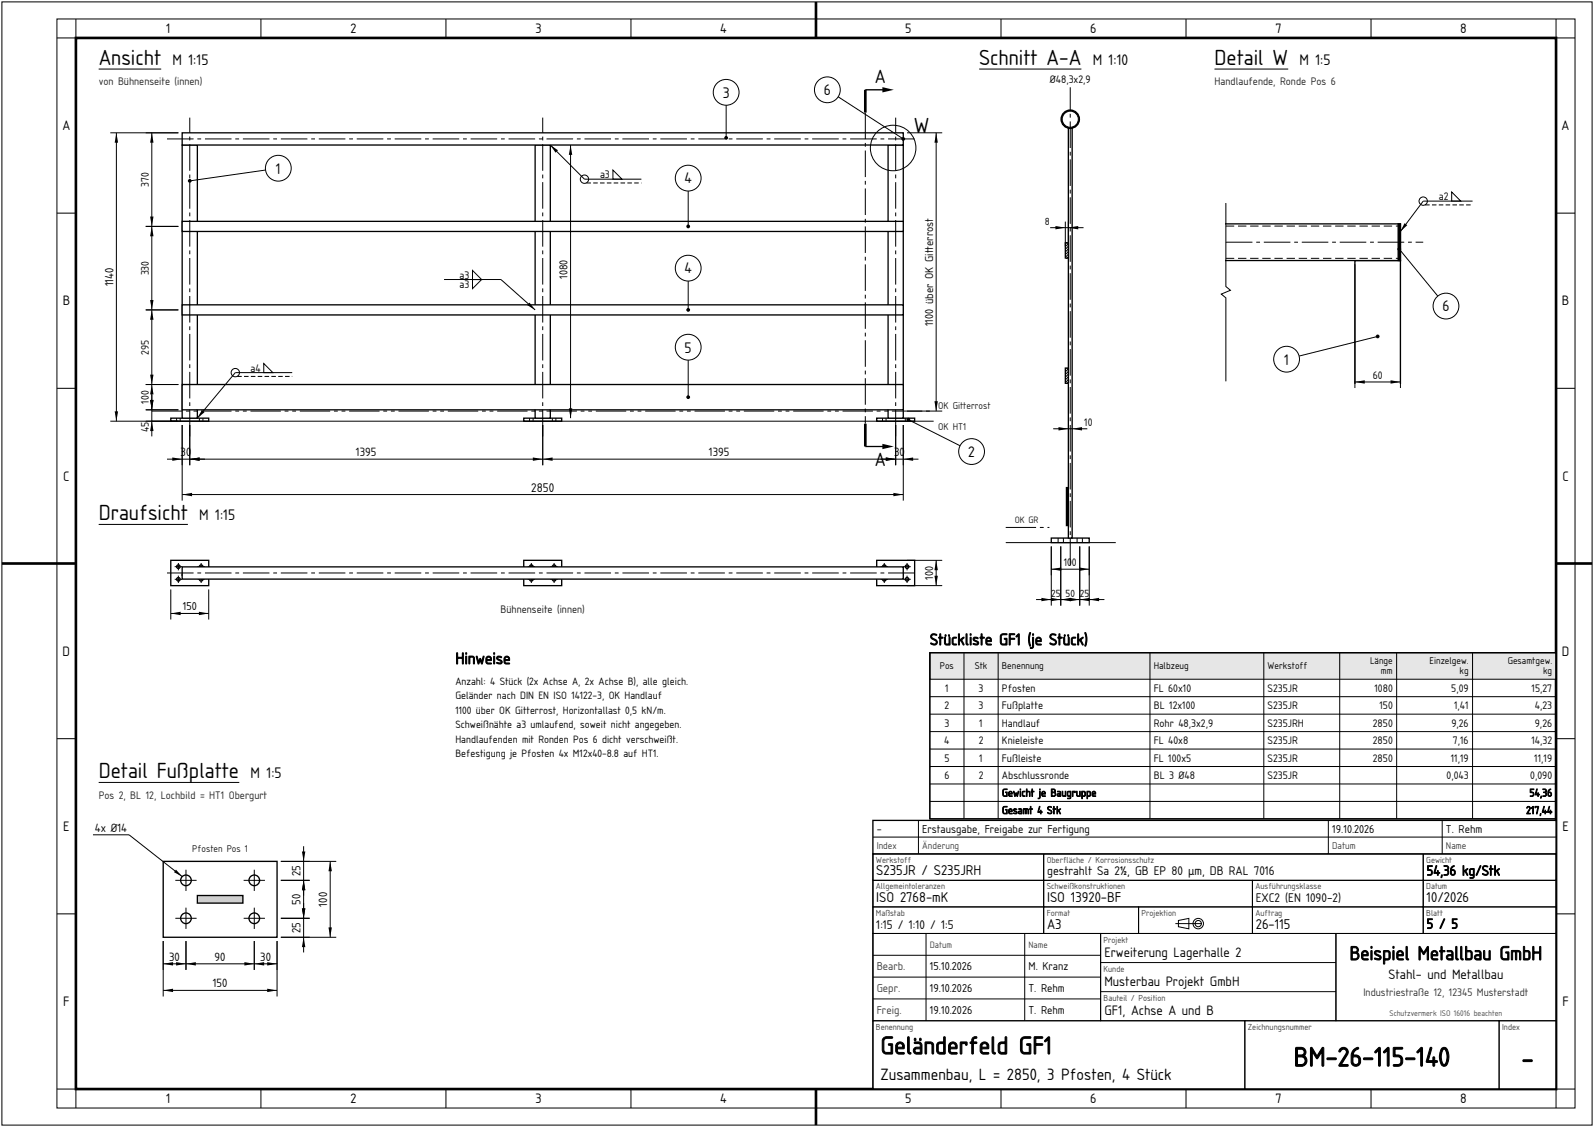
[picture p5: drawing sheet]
<svg xmlns="http://www.w3.org/2000/svg" width="420mm" height="297mm" viewBox="0 0 420 297" stroke-linecap="round" stroke-linejoin="round" font-family="sans-serif">
<g fill="none" stroke="#000" stroke-width=".26">
<path d="M.5 .5h419v296h-419zM15 5h400v287h-400zM20 5v5h-5M68.8 5v5M117.5 5v5M166.3 5v5M215 5v5M263.8 5v5M312.5 5v5M361.3 5v5M410 5v5h5M15 56.2h5"/>
<path d="M410 56.2h5M15 102.3h5M410 102.3h5M15 148.5h5M410 148.5h5M15 194.7h5M410 194.7h5M15 240.8h5M410 240.8h5M15 287h5v5M68.8 287v5M117.5 287v5"/>
<path d="M166.3 287v5M215 287v5M263.8 287v5M312.5 287v5M361.3 287v5M415 287h-5v5"/>
</g>
<path d="M20 10h390v277h-390zM215 .5v9.5M.5 148.5h19.5M410 148.5h9.5M215 287v9.5" fill="none" stroke="#000" stroke-width=".7" stroke-linecap="butt"/>
<g fill="#fff" stroke="#000" stroke-width=".35">
<path d="M45 110.2h10v.8h-10z" fill-rule="evenodd"/>
<path d="M48 38.2h4v72h-4z" fill-rule="evenodd"/>
</g>
<path d="M46.5 111v-.8M47.5 111v-.8M52.5 111v-.8M53.5 111v-.8" fill="none" stroke="#000" stroke-width=".26" stroke-dasharray="2.2 1" stroke-linecap="butt"/>
<g fill="#fff" stroke="#000" stroke-width=".35">
<path d="M138 110.2h10v.8h-10z" fill-rule="evenodd"/>
<path d="M141 38.2h4v72h-4z" fill-rule="evenodd"/>
</g>
<path d="M139.5 111v-.8M140.5 111v-.8M145.5 111v-.8M146.5 111v-.8" fill="none" stroke="#000" stroke-width=".26" stroke-dasharray="2.2 1" stroke-linecap="butt"/>
<g fill="#fff" stroke="#000" stroke-width=".35">
<path d="M231 110.2h10v.8h-10z" fill-rule="evenodd"/>
<path d="M234 38.2h4v72h-4z" fill-rule="evenodd"/>
</g>
<path d="M232.5 111v-.8M233.5 111v-.8M238.5 111v-.8M239.5 111v-.8" fill="none" stroke="#000" stroke-width=".26" stroke-dasharray="2.2 1" stroke-linecap="butt"/>
<g fill="#fff" stroke="#000" stroke-width=".35">
<path d="M48 80.3h190v2.7h-190z" fill-rule="evenodd"/>
<path d="M48 58.3h190v2.7h-190z" fill-rule="evenodd"/>
<path d="M48 101.3h190v6.7h-190z" fill-rule="evenodd"/>
<path d="M48 35h190v3.2h-190z" fill-rule="evenodd"/>
</g>
<path d="M44 36.6h198M50 115v-84M143 115v-84M236 115v-84" fill="none" stroke="#000" stroke-width=".26" stroke-dasharray="7 1 1 1" stroke-linecap="butt"/>
<g fill="none" stroke="#000" stroke-width=".26">
<path d="M29.1 35h17.9M30.7 35v76M40 35v80M150.3 38.2v72M239 35h9.3M246.7 35v73.3M38.4 59.7h8.6M38.4 81.7h8.6M29.1 111h216.9M38.4 108h8.6M38.4 101.3h8.6M48 112v19.9"/>
<path d="M50 112v10.6M143 112v10.6M236 112v10.6M238 112v19.9M239 108.3h9.3M44 121h198M48 130.3h190"/>
</g>
<path d="M40 108.3h206" fill="none" stroke="#000" stroke-width=".26" stroke-dasharray="8 1 1 1 1 1" stroke-linecap="butt"/>
<g fill="#000">
<path d="M30.7 35l.4 2.6h-.9zM40 35l.5 2.6h-.9zM150.3 38.2l.5 2.6h-.9zM246.7 35l.4 2.6h-.9zM40 59.7l.5 2.6h-.9zM39.6 57.1h.9l-.5 2.6zM40 81.7l.5 2.6h-.9zM39.6 79.1h.9l-.5 2.6zM30.2 108.4h.9l-.4 2.6zM40 111l.5 2.6h-.9zM39.6 105.4h.9l-.5 2.6zM40 101.3l.5 2.6h-.9z"/>
<path d="M39.6 98.7h.9l-.5 2.6zM149.9 107.6h.9l-.5 2.6zM246.2 105.7h.9l-.4 2.6zM45.4 120.5l2.6 .5-2.6 .4zM48 130.3l2.6-.4v.9zM50 121l2.6-.5v.9zM140.4 120.5l2.6 .5-2.6 .4zM143 121l2.6-.5v.9zM233.4 120.5l2.6 .5-2.6 .4zM238 121l2.6-.5v.9zM235.4 129.9l2.6 .4-2.6 .5z"/>
</g>
<circle cx="73.3" cy="44.3" r="3.4" fill="#fff" stroke="#000" stroke-width=".26"/>
<path d="M70 44.8l-20 2.9" fill="none" stroke="#000" stroke-width=".26"/>
<circle cx="50" cy="47.7" r=".5" fill="#000"/>
<circle cx="256" cy="119" r="3.4" fill="#fff" stroke="#000" stroke-width=".26"/>
<path d="M239.3 110.6l13.7 6.9" fill="none" stroke="#000" stroke-width=".26"/>
<circle cx="239.3" cy="110.6" r=".5" fill="#000"/>
<circle cx="191.3" cy="24.3" r="3.4" fill="#fff" stroke="#000" stroke-width=".26"/>
<path d="M191.3 27.7v8.6" fill="none" stroke="#000" stroke-width=".26"/>
<circle cx="191.3" cy="36.3" r=".5" fill="#000"/>
<circle cx="181.3" cy="46.9" r="3.4" fill="#fff" stroke="#000" stroke-width=".26"/>
<path d="M181.3 50.3v9.4" fill="none" stroke="#000" stroke-width=".26"/>
<circle cx="181.3" cy="59.7" r=".5" fill="#000"/>
<circle cx="181.3" cy="70.7" r="3.4" fill="#fff" stroke="#000" stroke-width=".26"/>
<path d="M181.3 74.1v7.6" fill="none" stroke="#000" stroke-width=".26"/>
<circle cx="181.3" cy="81.7" r=".5" fill="#000"/>
<circle cx="181.3" cy="91.5" r="3.4" fill="#fff" stroke="#000" stroke-width=".26"/>
<path d="M181.3 94.9v9.8" fill="none" stroke="#000" stroke-width=".26"/>
<circle cx="181.3" cy="104.7" r=".5" fill="#000"/>
<circle cx="218" cy="23.7" r="3.4" fill="#fff" stroke="#000" stroke-width=".26"/>
<g fill="none" stroke="#000" stroke-width=".26">
<path d="M26 18.2h16.5M145 38.2l9 9h15M220.9 25.5l17.1 11.1M161.5 44.8l2.4 2.4h-2.4zM117 73.7h15l9 8M124.5 71.3l2.4 2.4h-2.4zM124.5 73.7h2.4l-2.4 2.4zM69.5 95.8l2.4 2.4h-2.4zM77 98.2h-15l-10 12"/>
<circle cx="235.3" cy="39" r="6"/>
<circle cx="154" cy="47.2" r="1.1"/>
<circle cx="62" cy="98.2" r="1.1"/>
</g>
<g fill="#000">
<path d="M145 38.2l2 1.4-.6 .6zM232.5 23l3 .7-3 .7zM139.5 79.7l1.5 2-2.1-1.3zM53.2 108.1l.7 .5-1.9 1.6zM232.5 117l3 .7-3 .7z"/>
<circle cx="238" cy="36.6" r=".5"/>
</g>
<path d="M154.5 48.2h14.5M62.5 99.2h14.5" fill="none" stroke="#000" stroke-width=".26" stroke-dasharray="1.2 .6" stroke-linecap="butt"/>
<path d="M228 23.7v6M228 111.7v6" fill="none" stroke="#000" stroke-width=".7" stroke-linecap="butt"/>
<path d="M228 29.7v82" fill="none" stroke="#000" stroke-width=".26" stroke-dasharray="7 1 1 1" stroke-linecap="butt"/>
<path d="M228 23.7h6M228 117.7h6" fill="none" stroke="#000" stroke-width=".35"/>
<path d="M45 147.7h10v6.6h-10z" fill-rule="evenodd" fill="#fff" stroke="#000" stroke-width=".35"/>
<g fill="none" stroke="#000" stroke-width=".35">
<circle cx="47" cy="152.7" r=".47"/>
<circle cx="47" cy="149.3" r=".47"/>
<circle cx="53" cy="152.7" r=".47"/>
<circle cx="53" cy="149.3" r=".47"/>
</g>
<path d="M46 152.7h2M46 149.3h2M47 148.4v1.9M47 151.7v1.9M52 152.7h2M52 149.3h2M53 148.4v1.9M53 151.7v1.9" fill="none" stroke="#000" stroke-width=".26"/>
<path d="M138 147.7h10v6.6h-10z" fill-rule="evenodd" fill="#fff" stroke="#000" stroke-width=".35"/>
<g fill="none" stroke="#000" stroke-width=".35">
<circle cx="140" cy="149.3" r=".47"/>
<circle cx="140" cy="152.7" r=".47"/>
<circle cx="146" cy="152.7" r=".47"/>
<circle cx="146" cy="149.3" r=".47"/>
</g>
<path d="M139 152.7h2M139 149.3h2M140 148.4v1.9M140 151.7v1.9M145 152.7h2M145 149.3h2M146 148.4v1.9M146 151.7v1.9" fill="none" stroke="#000" stroke-width=".26"/>
<path d="M231 147.7h10v6.6h-10z" fill-rule="evenodd" fill="#fff" stroke="#000" stroke-width=".35"/>
<g fill="none" stroke="#000" stroke-width=".35">
<circle cx="233" cy="152.7" r=".47"/>
<circle cx="233" cy="149.3" r=".47"/>
<circle cx="239" cy="149.3" r=".47"/>
<circle cx="239" cy="152.7" r=".47"/>
</g>
<path d="M232 152.7h2M232 149.3h2M233 148.4v1.9M233 151.7v1.9M238 152.7h2M238 149.3h2M239 148.4v1.9M239 151.7v1.9" fill="none" stroke="#000" stroke-width=".26"/>
<g fill="#fff" stroke="#000" stroke-width=".35">
<path d="M48 151.3h190v.4h-190z" fill-rule="evenodd"/>
<path d="M48 149.4h190v3.2h-190z" fill-rule="evenodd"/>
</g>
<path d="M44 151h198" fill="none" stroke="#000" stroke-width=".26" stroke-dasharray="7 1 1 1" stroke-linecap="butt"/>
<path d="M26 138.2h23.5M45 155.3v8M55 155.3v8M239 154.3h9.3M239 147.7h9.3M246.7 147.7v6.6M45 161.7h10" fill="none" stroke="#000" stroke-width=".26"/>
<path d="M246.2 151.7h.9l-.4 2.6zM246.7 147.7l.4 2.6h-.9zM45 161.7l2.6-.5v.9zM52.4 161.2l2.6 .5-2.6 .4z" fill="#000"/>
<path d="M277 141.8h10v1.2h-10z" fill-rule="evenodd" fill="#fff" stroke="#000" stroke-width=".35"/>
<path d="M278.8 143v-1.2M280.2 143v-1.2M283.8 143v-1.2M285.2 143v-1.2" fill="none" stroke="#000" stroke-width=".26" stroke-dasharray="2.2 1" stroke-linecap="butt"/>
<path d="M281.5 33.8h1v108h-1z" fill-rule="evenodd" fill="#fff" stroke="#000" stroke-width=".35"/>
<path d="M280.7 97h.8v4h-.8z" fill-rule="evenodd" fill="#fff"/>
<path d="M281 96.9l-.3 .4M281.6 100l-.9 .9M281.6 99.3l-.9 .9M281.6 98.5l-.9 .9M281.6 97.8l-.9 .9M281.6 97.1l-.9 .9M281.6 100.7l-.4 .3" fill="none" stroke="#000" stroke-width=".26"/>
<path d="M280.7 97h.8v4h-.8z" fill="none" stroke="#000" stroke-width=".35"/>
<path d="M280.7 64h.8v4h-.8z" fill-rule="evenodd" fill="#fff"/>
<path d="M281 63.9l-.3 .4M281.6 67.7l-.4 .3M281.6 67l-.9 .9M281.6 66.3l-.9 .9M281.6 65.5l-.9 .9M281.6 64.8l-.9 .9M281.6 64.1l-.9 .9" fill="none" stroke="#000" stroke-width=".26"/>
<path d="M280.7 64h.8v4h-.8zM281 128.5h.5v10h-.5z" fill="none" stroke="#000" stroke-width=".35"/>
<path d="M281 128.5h.5v10h-.5z" fill-rule="evenodd" fill="#000"/>
<circle cx="282" cy="31.4" r="2.42" fill="#000" stroke="#000" stroke-width=".35"/>
<circle cx="282" cy="31.4" r="2.13" fill="#fff" stroke="#000" stroke-width=".26"/>
<path d="M282 149v-126" fill="none" stroke="#000" stroke-width=".26" stroke-dasharray="7 1 1 1" stroke-linecap="butt"/>
<path d="M258 18.2h26.9M276.7 60h8.8M280.7 58.4v6.6M281.5 58.4v6.6M277.5 113h9M265 143h29M273 158h18M277 144v15.6M277 150h10M279.5 144v15.6M284.5 144v15.6M287 144v15.6" fill="none" stroke="#000" stroke-width=".26"/>
<path d="M265 139h11.5" fill="none" stroke="#000" stroke-width=".26" stroke-dasharray="8 1 1 1 1 1" stroke-linecap="butt"/>
<path d="M278.1 59.5l2.6 .5-2.6 .4zM281.5 60l2.6-.5v.9zM278.9 112.5l2.6 .5-2.6 .4zM282.5 113l2.6-.5v.9zM277 150l2.6-.5v.9zM274.4 157.5l2.6 .5-2.6 .4zM279.5 158l2.6-.5v.9zM276.9 157.5l2.6 .5-2.6 .4zM284.5 158l2.6-.5v.9zM281.9 157.5l2.6 .5-2.6 .4zM284.4 149.5l2.6 .5-2.6 .4zM287 158l2.6-.5v.9z" fill="#000"/>
<g fill="#fff" stroke="#000" stroke-width=".35">
<path d="M357 68.7h12v32.3h-12z" fill-rule="evenodd"/>
<path d="M323 59h46v9.7h-46z" fill-rule="evenodd"/>
</g>
<path d="M323 59.6h45.4M323 68.1h45.4" fill="none" stroke="#000" stroke-width=".26" stroke-dasharray="2.2 1" stroke-linecap="butt"/>
<path d="M323 63.8h52" fill="none" stroke="#000" stroke-width=".26" stroke-dasharray="7 1 1 1" stroke-linecap="butt"/>
<path d="M368.4 59h.6v9.7h-.6z" fill-rule="evenodd" fill="#000" stroke="#000" stroke-width=".35"/>
<g fill="none" stroke="#000" stroke-width=".26">
<path d="M323 53.5v22l1.2 1-2.4 1 1.2 1v22M382.5 50.6l2.4 2.4h-2.4zM388 53h-13l-6 8M357 69.7v32.6M369 69.7v32.6M357 100.7h12"/>
<circle cx="375" cy="53" r="1.1"/>
</g>
<path d="M370.1 58.8l.7 .5-1.8 1.7zM357 100.7l2.6-.5v.9zM366.4 100.2l2.6 .5-2.6 .4z" fill="#000"/>
<path d="M375.5 54h12.5" fill="none" stroke="#000" stroke-width=".26" stroke-dasharray="1.2 .6" stroke-linecap="butt"/>
<circle cx="381" cy="80.7" r="3.4" fill="#fff" stroke="#000" stroke-width=".26"/>
<path d="M368.7 65.7l10.1 12.3" fill="none" stroke="#000" stroke-width=".26"/>
<circle cx="368.7" cy="65.7" r=".5" fill="#000"/>
<circle cx="339" cy="94.7" r="3.4" fill="#fff" stroke="#000" stroke-width=".26"/>
<path d="M320 18.2h19.4M363 88.7l-20.7 5.1" fill="none" stroke="#000" stroke-width=".26"/>
<circle cx="363" cy="88.7" r=".5" fill="#000"/>
<path d="M43 227h30v20h-30z" fill="none" stroke="#000" stroke-width=".35"/>
<path d="M52 236h12v2h-12z" fill-rule="evenodd" fill="#d1d1d1" stroke="#000" stroke-width=".35"/>
<g fill="none" stroke="#000" stroke-width=".35">
<circle cx="49" cy="232" r="1.4"/>
<circle cx="67" cy="232" r="1.4"/>
<circle cx="49" cy="242" r="1.4"/>
<circle cx="67" cy="242" r="1.4"/>
</g>
<g fill="none" stroke="#000" stroke-width=".26">
<path d="M24.5 220h9.5l14 11M26 206.2h37M46.2 232h5.6M49 229.2v5.6M49 239.2v5.6M64.2 232h5.6M67 229.2v5.6M67 239.2v5.6M74 232h7.6M74 227h14.6M80 223v28M87 227v20"/>
<path d="M43 248v14.6M43 254h30M46.2 242h5.6M49 248v7.6M64.2 242h5.6M67 248v7.6M73 248v14.6M74 242h7.6M74 247h14.6M43 261h30"/>
</g>
<g fill="#000">
<path d="M46.4 229.2l1.6 1.8-2.1-1.1zM80 232l.5 2.6h-.9zM79.6 224.4h.9l-.5 2.6zM87 227l.5 2.6h-.9zM43 254l2.6-.5v.9zM46.4 253.5l2.6 .5-2.6 .4zM49 254l2.6-.5v.9zM64.4 253.5l2.6 .5-2.6 .4zM67 254l2.6-.5v.9zM70.4 253.5l2.6 .5-2.6 .4zM80 247l.5 2.6h-.9zM79.6 239.4h.9l-.5 2.6z"/>
<path d="M86.6 244.4h.9l-.5 2.6zM43 261l2.6-.5v.9zM70.4 260.5l2.6 .5-2.6 .4z"/>
</g>
<path d="M245 172h165v7h-165z" fill-rule="evenodd" fill="#e6e6e6" stroke="#000" stroke-width=".26"/>
<g fill="none" stroke="#000" stroke-width=".26">
<path d="M245 172h165v43.8h-165zM254 172v43.8M263 172v43.8M303 172v43.8M333 172v43.8M353 172v43.8M368 172v43.8M388 172v43.8M245 183.6h165M245 188.2h165M245 192.8h165M245 197.4h165"/>
<path d="M245 202h165M245 206.6h165M245 211.2h165"/>
</g>
<path d="M245 172h165v43.8h-165z" fill="none" stroke="#000" stroke-width=".35"/>
<path d="M230 225h180v62h-180z" fill-rule="evenodd" fill="#fff" stroke="#000" stroke-width=".35"/>
<g fill="none" stroke="#000" stroke-width=".26">
<path d="M230 225h45v7h-45zM230 232h45v7h-45zM230 239h45v7h-45zM275 225h100v7h-100zM275 232h55v7h-55zM275 239h25v7h-25zM300 239h30v7h-30zM330 232h45v7h-45zM330 239h45v7h-45zM375 225h35v7h-35zM375 232h35v7h-35zM375 239h35v7h-35z"/>
<path d="M230 246h60v23h-60zM230 251.7h60M230 257.5h60M244 246v23M270 246v23M290 246h62v23h-62zM290 253.7h62M310.5 242.6l2.8-.6v2.8l-2.8-.6zM352 246h58v23h-58zM230 269h98v18h-98zM230 263.2h60M290 261.3h62"/>
<path d="M328 269h67v18h-67zM395 269h15v18h-15z"/>
<circle cx="315.7" cy="243.4" r="1.38"/>
<circle cx="315.7" cy="243.4" r=".83"/>
</g>
<path d="M309.7 243.4h8" fill="none" stroke="#000" stroke-width=".26" stroke-dasharray="7 1 1 1" stroke-linecap="butt"/>
<path d="M230 216.2h180v8.8h-180z" fill-rule="evenodd" fill="#fff" stroke="#000" stroke-width=".35"/>
<path d="M242 216.2v8.8M350 216.2v8.8M380 216.2v8.8M230 220.6h180" fill="none" stroke="#000" stroke-width=".26"/>
<g font-size="6.8">
<text x="340.9" y="281">BM-26-115-140</text>
<text x="400.9" y="281.5">-</text>
</g>
<text font-size="6.2" x="232" y="277.8">Geländerfeld GF1</text>
<g font-size="5.4">
<text x="26" y="17">Ansicht</text>
<text x="258" y="17">Schnitt A-A</text>
<text x="320" y="17">Detail W</text>
<text x="240.8" y="35">W</text>
<text x="26" y="137">Draufsicht</text>
<text x="26" y="205">Detail Fußplatte</text>
</g>
<text font-size="4.9" x="355.6" y="253">Beispiel Metallbau GmbH</text>
<g font-size="4.7">
<text x="230.5" y="21.9">A</text>
<text x="230.5" y="122.9">A</text>
</g>
<g font-size="4.1">
<text x="245" y="170">Stückliste GF1 (je Stück)</text>
<text x="120" y="175">Hinweise</text>
<text x="232" y="284.6">Zusammenbau, L = 2850, 3 Pfosten, 4 Stück</text>
</g>
<g font-size="3.8">
<text x="45.5" y="17">M 1:15</text>
<text x="287.9" y="17">M 1:10</text>
<text x="342.4" y="17">M 1:5</text>
<text x="190.4" y="25.7">3</text>
<text x="217.1" y="25.1">6</text>
<text x="72.7" y="45.7">1</text>
<text x="180.4" y="48.3">4</text>
<text x="180.4" y="72.1">4</text>
<text x="380.1" y="82.1">6</text>
<text x="180.4" y="92.9">5</text>
<text x="338.4" y="96.1">1</text>
<text x="255.1" y="120.4">2</text>
<text x="52.5" y="137">M 1:15</text>
<text x="66" y="205">M 1:5</text>
</g>
<g font-size="3.5">
<text x="230.9" y="230.7">S235JR / S235JRH</text>
<text x="375.9" y="230.7">54,36 kg/Stk</text>
<text x="230.9" y="237.7">ISO 2768-mK</text>
<text x="275.9" y="237.7">ISO 13920-BF</text>
<text x="375.9" y="237.7">10/2026</text>
<text x="275.9" y="244.7">A3</text>
<text x="330.9" y="244.7">26-115</text>
<text x="375.9" y="244.7">5 / 5</text>
</g>
<g font-size="3.4">
<text x="43.8" y="8.7">1</text>
<text x="92.3" y="8.7">2</text>
<text x="141.1" y="8.7">3</text>
<text x="189.8" y="8.7">4</text>
<text x="238.5" y="8.7">5</text>
<text x="287.3" y="8.7">6</text>
<text x="336.1" y="8.7">7</text>
<text x="384.8" y="8.7">8</text>
<text x="16.5" y="34.3">A</text>
<text x="411.5" y="34.3">A</text>
<text x="16.5" y="80.5">B</text>
<text x="411.5" y="80.5">B</text>
<text x="16.7" y="126.7">C</text>
<text x="411.7" y="126.7">C</text>
<text x="16.5" y="172.8">D</text>
<text x="411.5" y="172.8">D</text>
<text x="16.7" y="219">E</text>
<text x="411.7" y="219">E</text>
<text x="291" y="252.2">Erweiterung Lagerhalle 2</text>
<text x="365.8" y="258">Stahl- und Metallbau</text>
<text x="291" y="259.8">Musterbau Projekt GmbH</text>
<text x="16.7" y="265.2">F</text>
<text x="291" y="267.5">GF1, Achse A und B</text>
<text x="411.7" y="265.2">F</text>
<text x="43.8" y="290.8">1</text>
<text x="92.3" y="290.8">2</text>
<text x="141.1" y="290.8">3</text>
<text x="189.8" y="290.8">4</text>
<text x="238.5" y="290.8">5</text>
<text x="287.3" y="290.8">6</text>
<text x="336.1" y="290.8">7</text>
<text x="384.8" y="290.8">8</text>
</g>
<g font-size="3.1">
<text x="140" y="129.5">2850</text>
<text x="275.9" y="230.7">gestrahlt Sa 2½, GB EP 80 µm, DB RAL 7016</text>
<text x="330.9" y="237.7">EXC2 (EN 1090-2)</text>
<text x="230.9" y="244.7">1:15 / 1:10 / 1:5</text>
</g>
<g font-size="3">
<text x="29.9" y="75.5" transform="rotate(-90 29.9 75.5)">1140</text>
<text x="47.6" y="120.2">30</text>
<text x="93.8" y="120.2">1395</text>
<text x="186.8" y="120.2">1395</text>
<text x="235.6" y="120.2">30</text>
<text x="25" y="219.2">4x Ø14</text>
<text x="79.2" y="230.9" transform="rotate(-90 79.2 230.9)">25</text>
<text x="79.2" y="238.4" transform="rotate(-90 79.2 238.4)">50</text>
<text x="86.2" y="238.9" transform="rotate(-90 86.2 238.9)">100</text>
<text x="79.2" y="245.9" transform="rotate(-90 79.2 245.9)">25</text>
<text x="44.6" y="253.2">30</text>
<text x="56.6" y="253.2">90</text>
<text x="68.6" y="253.2">30</text>
<text x="56.1" y="260.2">150</text>
</g>
<g font-size="2.8">
<text x="149.5" y="73.5" transform="rotate(-90 149.5 73.5)">1080</text>
<text x="245.9" y="86" transform="rotate(-90 245.9 86)">1100 über OK Gitterrost</text>
<text x="245.9" y="152.8" transform="rotate(-90 245.9 152.8)">100</text>
<text x="48.1" y="160.9">150</text>
<text x="231" y="219.4">-</text>
<text x="243" y="219.4">Erstausgabe, Freigabe zur Fertigung</text>
<text x="351" y="219.4">19.10.2026</text>
<text x="381" y="219.4">T. Rehm</text>
<text x="245" y="255.7">15.10.2026</text>
<text x="271" y="255.7">M. Kranz</text>
<text x="245" y="261.4">19.10.2026</text>
<text x="271" y="261.4">T. Rehm</text>
<text x="245" y="267.2">19.10.2026</text>
<text x="271" y="267.2">T. Rehm</text>
</g>
<g font-size="2.8" fill="#404040">
<text x="231" y="255.7">Bearb.</text>
<text x="231" y="261.4">Gepr.</text>
<text x="231" y="267.2">Freig.</text>
</g>
<g font-size="2.7" fill="#262626">
<text x="26" y="22.5">von Bühnenseite (innen)</text>
<text x="320" y="22.5">Handlaufende, Ronde Pos 6</text>
<text x="26" y="210.5">Pos 2, BL 12, Lochbild = HT1 Obergurt</text>
</g>
<g font-size="2.7">
<text x="276.6" y="22">Ø48,3x2,9</text>
<text x="158.1" y="47">a3</text>
<text x="39.2" y="49.3" transform="rotate(-90 39.2 49.3)">370</text>
<text x="379.1" y="52.7">a2</text>
<text x="39.2" y="72.6" transform="rotate(-90 39.2 72.6)">330</text>
<text x="121.1" y="73.4">a3</text>
<text x="121.1" y="75.9">a3</text>
<text x="39.2" y="93.5" transform="rotate(-90 39.2 93.5)">295</text>
<text x="66" y="97.9">a4</text>
<text x="361.7" y="99.9">60</text>
<text x="39.2" y="106.4" transform="rotate(-90 39.2 106.4)">100</text>
<text x="39.2" y="113.9" transform="rotate(-90 39.2 113.9)">45</text>
<text x="285.7" y="112.2">10</text>
<text x="280.3" y="149.2">100</text>
<text x="249" y="182.3">1</text>
<text x="257.9" y="182.3">3</text>
<text x="264" y="182.3">Pfosten</text>
<text x="304" y="182.3">FL 60x10</text>
<text x="334" y="182.3">S235JR</text>
<text x="362.2" y="182.3">1080</text>
<text x="382.4" y="182.3">5,09</text>
<text x="403.5" y="182.3">15,27</text>
<text x="248.9" y="191.5">3</text>
<text x="248.9" y="186.9">2</text>
<text x="257.9" y="186.9">3</text>
<text x="258" y="191.5">1</text>
<text x="264" y="186.9">Fußplatte</text>
<text x="264" y="191.5">Handlauf</text>
<text x="304" y="186.9">BL 12x100</text>
<text x="304" y="191.5">Rohr 48,3x2,9</text>
<text x="334" y="186.9">S235JR</text>
<text x="334" y="191.5">S235JRH</text>
<text x="361.7" y="191.5">2850</text>
<text x="363.5" y="186.9">150</text>
<text x="382.4" y="191.5">9,26</text>
<text x="383.1" y="186.9">1,41</text>
<text x="404.4" y="191.5">9,26</text>
<text x="404.4" y="186.9">4,23</text>
<text x="248.8" y="196.1">4</text>
<text x="257.9" y="196.1">2</text>
<text x="264" y="196.1">Knieleiste</text>
<text x="304" y="196.1">FL 40x8</text>
<text x="334" y="196.1">S235JR</text>
<text x="361.7" y="196.1">2850</text>
<text x="382.8" y="196.1">7,16</text>
<text x="403.5" y="196.1">14,32</text>
<text x="248.8" y="200.7">5</text>
<text x="258" y="200.7">1</text>
<text x="264" y="200.7">Fußleiste</text>
<text x="304" y="200.7">FL 100x5</text>
<text x="334" y="200.7">S235JR</text>
<text x="361.7" y="200.7">2850</text>
<text x="382.2" y="200.7">11,19</text>
<text x="404.2" y="200.7">11,19</text>
<text x="248.8" y="205.3">6</text>
<text x="257.9" y="205.3">2</text>
<text x="264" y="205.3">Abschlussronde</text>
<text x="264" y="209.9">Gewicht je Baugruppe</text>
<text x="304" y="205.3">BL 3 Ø48</text>
<text x="334" y="205.3">S235JR</text>
<text x="381.2" y="205.3">0,043</text>
<text x="403" y="209.9">54,36</text>
<text x="403.2" y="205.3">0,090</text>
<text x="264" y="214.5">Gesamt 4 Stk</text>
<text x="402.1" y="214.5">217,44</text>
</g>
<text font-size="2.7" fill="#1a1a1a" x="131.9" y="161.7">Bühnenseite (innen)</text>
<text font-size="2.7" fill="#333" x="359.2" y="262.5">Industriestraße 12, 12345 Musterstadt</text>
<g font-size="2.6">
<text x="275.3" y="59.2">8</text>
<text x="277" y="157.2">25</text>
<text x="280.8" y="157.2">50</text>
<text x="284.5" y="157.2">25</text>
<text x="120" y="180.5">Anzahl: 4 Stück (2x Achse A, 2x Achse B), alle gleich.</text>
<text x="120" y="184.3">Geländer nach DIN EN ISO 14122-3, OK Handlauf</text>
<text x="120" y="188.1">1100 über OK Gitterrost, Horizontallast 0,5 kN/m.</text>
<text x="120" y="191.9">Schweißnähte a3 umlaufend, soweit nicht angegeben.</text>
<text x="120" y="195.7">Handlaufenden mit Ronden Pos 6 dicht verschweißt.</text>
<text x="120" y="199.5">Befestigung je Pfosten 4x M12x40-8.8 auf HT1.</text>
</g>
<g font-size="2.4" fill="#1a1a1a">
<text x="247.2" y="107.8">OK Gitterrost</text>
<text x="247.2" y="113.4">OK HT1</text>
<text x="50.7" y="224.6">Pfosten Pos 1</text>
</g>
<g font-size="2.4">
<text x="247.6" y="176.4">Pos</text>
<text x="256.8" y="176.4">Stk</text>
<text x="264" y="176.4">Benennung</text>
<text x="304" y="176.4">Halbzeug</text>
<text x="334" y="176.4">Werkstoff</text>
<text x="361" y="175">Länge</text>
<text x="363.9" y="177.7">mm</text>
<text x="376.7" y="175">Einzelgew.</text>
<text x="384.6" y="177.7">kg</text>
<text x="397.3" y="175">Gesamtgew.</text>
<text x="406.6" y="177.7">kg</text>
</g>
<g font-size="2.4" fill="#404040">
<text x="231" y="223.7">Index</text>
<text x="243" y="223.7">Änderung</text>
<text x="351" y="223.7">Datum</text>
<text x="381" y="223.7">Name</text>
</g>
<text font-size="2.3" fill="#1a1a1a" x="267.4" y="137.8">OK GR</text>
<g font-size="2.3" fill="#404040">
<text x="245" y="249.7">Datum</text>
<text x="271" y="249.7">Name</text>
</g>
<g font-size="2.2" fill="#404040">
<text x="230.8" y="227.4">Werkstoff</text>
<text x="275.8" y="227.4">Oberfläche / Korrosionsschutz</text>
<text x="375.8" y="227.4">Gewicht</text>
<text x="230.8" y="234.4">Allgemeintoleranzen</text>
<text x="275.8" y="234.4">Schweißkonstruktionen</text>
<text x="330.8" y="234.4">Ausführungsklasse</text>
<text x="375.8" y="234.4">Datum</text>
<text x="230.8" y="241.4">Maßstab</text>
<text x="275.8" y="241.4">Format</text>
<text x="300.8" y="241.4">Projektion</text>
<text x="330.8" y="241.4">Auftrag</text>
<text x="375.8" y="241.4">Blatt</text>
<text x="290.8" y="248.4">Projekt</text>
<text x="290.8" y="256.1">Kunde</text>
<text x="290.8" y="263.7">Bauteil / Position</text>
<text x="230.8" y="271.4">Benennung</text>
<text x="328.8" y="271.4">Zeichnungsnummer</text>
<text x="395.8" y="271.4">Index</text>
</g>
<text font-size="2" fill="#4d4d4d" x="366.1" y="267.8">Schutzvermerk ISO 16016 beachten</text>
</svg>
